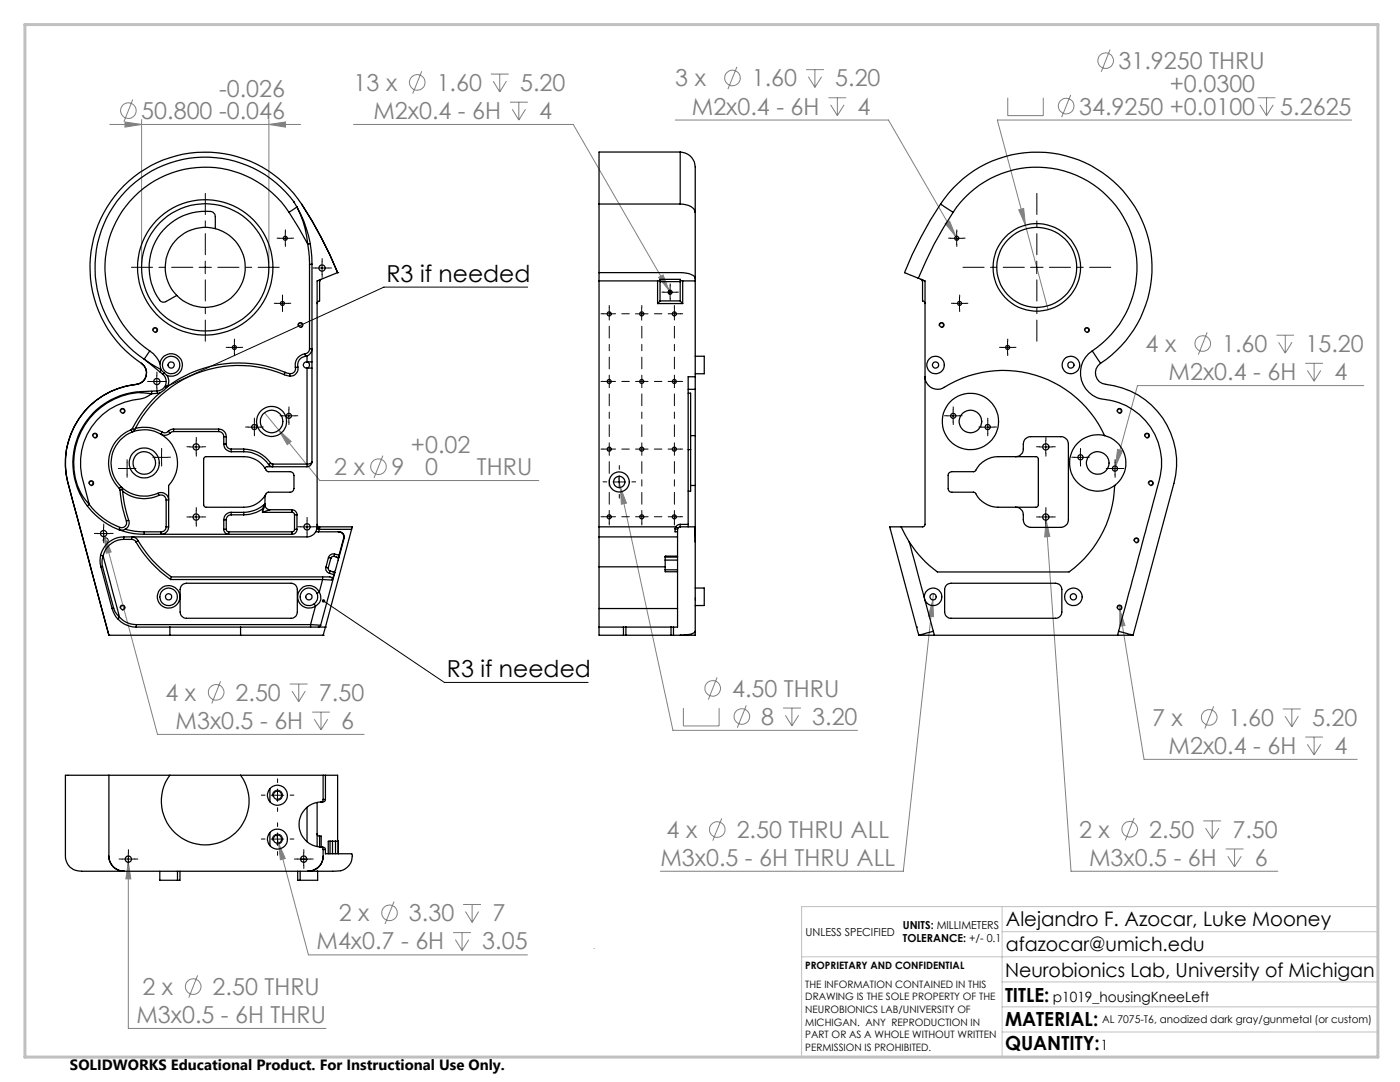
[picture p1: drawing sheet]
<svg xmlns="http://www.w3.org/2000/svg" width="279mm" height="216mm" viewBox="0 0 279 216" stroke-linecap="round" stroke-linejoin="round" font-family="sans-serif">
<g fill="none" stroke="#808080" stroke-width=".2">
<path d="M26.5 19.9l-1.8 4.4M84.2 14.2l-1.8 4.5M98 14.8h3.5M98.4 16.2l1.3 2.1M99.7 14.8v3.5M101.1 16.2l-1.4 2.1M147.1 13.3l-1.8 4.5M160.9 13.9h3.5M161.3 15.3l1.3 2.1M162.6 13.9v3.5M164 15.3l-1.4 2.1M165.3 19.5h3.6"/>
<path d="M167.1 19.5v3.6M201.1 19.5v3.6h7.1v-3.6M213.7 18.9l-1.8 4.5M221.5 9.9l-1.7 4.4M251 19.5h3.5M252.8 19.5v3.6M21.9 24.8h38.1M24.9 24.3l3.4 .5-3.4 .6zM28.3 23.8v28.6M53.7 24.8l3.3-.5v1.1zM53.7 23.8v28.6M70.6 24.8h43.8l19.1 33.2"/>
<path d="M101.8 20.4h3.5M102.2 21.8l1.3 2.2M103.5 20.4v3.6M104.9 21.8l-1.4 2.2M134.8 24h42.5l13.4 23.2M165.8 20.9l1.3 2.2M168.5 20.9l-1.4 2.2M251.4 20.9l1.4 2.2M254.1 20.9l-1.3 2.2M269.7 24h-70.7l10.2 37.8M131.4 55.4l.9-.5 1.2 3.1zM133.5 58l.4 .7"/>
<path d="M188.6 44.6l.9-.5 1.2 3.1zM190.7 47.2l.4 .7M203.3 41.9l1-.3 .3 3.3zM240.9 66.3l-1.8 4.5M254.7 66.9h3.6M255.2 68.3l1.3 2.1M256.5 66.9v3.5M257.8 68.3l-1.3 2.1M260.5 72.5h3.5M260.9 73.9l1.4 2.2M262.3 72.5v3.6M263.6 73.9l-1.3 2.2"/>
<path d="M272.2 76.9h-45.2l-4.4 16.1M52.8 82.3l2.8 3.5M55.6 85.8l2.5 2.3-.8 .6zM55.6 85.8l8.2 10.1h43.7M76.4 90.9l-1.8 4.5M123.3 95.1l.5 2.2M123.8 97.3l1.2 3.1-1 .2zM123.8 97.3l10.5 48.4h36.8M222.6 93l-.2 1M223 89.7l1 .3-1.4 3zM20.5 105.9l.3 1.2M20.8 107.1l1.4 3-1 .3z"/>
<path d="M20.8 107.1l10.6 39.4h41.3M186.2 119.7l.1 3.3-1-.1zM186.2 119.7l-5.9 54.1h-48.5M186.3 118.5l-.1 1.2M208.7 102.6l.1 1.2M208.8 103.8l.7 3.2-1 .1zM208.8 103.8l4.9 70h41.3M44 135.9l-1.7 4.5M57.8 136.5h3.6M58.3 137.9l1.3 2.1M59.6 136.5v3.5M60.9 137.9l-1.3 2.1"/>
<path d="M143.1 135.1l-1.7 4.5M223.3 120.8l.2 .8M223.5 121.6l1 3.2-1 .2zM223.5 121.6l4.8 29.9h42.6M62.3 142.1h3.5M62.7 143.5l1.4 2.1M64.1 142.1v3.5M65.4 143.5l-1.3 2.1M136.4 141.3v3.6h7.1v-3.6M148.9 140.8l-1.8 4.4M156.3 141.3h3.5M156.7 142.7l1.3 2.2"/>
<path d="M158 141.3v3.6M159.4 142.7l-1.4 2.2M242.2 140.9l-1.7 4.5M256 141.5h3.6M256.5 142.9l1.3 2.1M257.8 141.5v3.5M259.1 142.9l-1.3 2.1M260.5 147.1h3.5M260.9 148.5l1.4 2.1M262.3 147.1v3.5M263.6 148.5l-1.3 2.1M25.6 172l.5 3.4h-1z"/>
<path d="M25.6 170.8v34.4h39.5M55.2 166.7l.4 1.5M55.6 168.2l1.3 3.1-.9 .3zM55.6 168.2l6 22.3h43.7M78.6 179.9l-1.8 4.5M144 163.3l-1.8 4.4M226.3 163.2l-1.7 4.5M240.1 163.8h3.6M240.6 165.2l1.3 2.2M241.9 163.8v3.6M243.3 165.2l-1.4 2.2M244.6 169.4h3.6"/>
<path d="M245 170.9l1.4 2.1M246.4 169.4v3.6M247.7 170.9l-1.3 2.1M39.4 194.6l-1.7 4.5M90.4 186.1h3.6M90.9 187.5l1.3 2.2M92.2 186.1v3.6M92.4 180.5h3.6M92.9 181.9l1.3 2.1M93.6 187.5l-1.4 2.2M94.2 180.5v3.5M95.5 181.9l-1.3 2.1"/>
<circle cx="83.3" cy="16.4" r="1.56"/>
<circle cx="146.2" cy="15.5" r="1.55"/>
<circle cx="220.7" cy="12.1" r="1.56"/>
<circle cx="25.6" cy="22.1" r="1.55"/>
<circle cx="212.8" cy="21.2" r="1.55"/>
<circle cx="240" cy="68.6" r="1.56"/>
<circle cx="75.5" cy="93.1" r="1.55"/>
<circle cx="43.1" cy="138.1" r="1.55"/>
<circle cx="142.2" cy="137.4" r="1.55"/>
<circle cx="148.1" cy="143" r="1.55"/>
<circle cx="241.3" cy="143.1" r="1.55"/>
<circle cx="143.2" cy="165.5" r="1.55"/>
<circle cx="225.4" cy="165.5" r="1.56"/>
<circle cx="38.5" cy="196.9" r="1.56"/>
<circle cx="77.7" cy="182.1" r="1.56"/>
</g>
<g fill="none" stroke="#000" stroke-width=".2">
<path d="M39.7 53.3h2.5M41 52.1v2.5M55.7 47.6h2.5M56.4 59.3v2.5M56.9 46.3v2.5M63 53.5h2.5M64.3 52.2v2.6M105.3 57.3h-28.7l-43.4 19.9M132.5 58.3h2.5M133.7 57v2.5M189.7 47.6h2.5M190.9 46.3v2.5"/>
<path d="M191.5 59.3v2.5M205.7 53.3h2.5M206.9 52.1v2.5M30.1 76.1h2.5M30.5 66a.5 .5 0 0 1 .4-.7 .5 .5 0 0 1 .6 .6 .5 .5 0 0 1-.7 .4M31.3 74.9v2.5M45.5 69.3h2.5M46.8 68.1v2.5M55.1 60.5h2.5M59.5 65a.51 .51 0 0 1 .4-.7 .51 .51 0 0 1 .6 .6 .51 .51 0 0 1-.7 .4M126.8 62.6h2.5M128.1 61.4v2.5"/>
<path d="M187.4 65a.51 .51 0 0 1 .5-.7 .51 .51 0 0 1 .5 .6 .51 .51 0 0 1-.6 .4M190.3 60.5h2.5M199.8 69.3h2.6M201.1 68.1v2.5M216.4 66a.5 .5 0 0 1 .5-.7 .5 .5 0 0 1 .5 .6 .5 .5 0 0 1-.6 .4M17.7 96.5a.5 .5 0 0 1 .4-.6 .5 .5 0 0 1 .6 .5 .5 .5 0 0 1-.6 .5M18.5 87.1a.5 .5 0 0 1 .4-.7 .5 .5 0 0 1 .6 .6 .5 .5 0 0 1-.7 .4M24 82.1a.5 .5 0 0 1 .4-.6 .5 .5 0 0 1 .6 .5 .5 .5 0 0 1-.7 .5M24.1 93.5h2.5M25.4 92.3v2.5M31 91.3h2.5M32.2 90v2.5"/>
<path d="M37.9 89.2h2.5M39.2 87.9v2.5M49.5 85.2h2.5M50.8 84v2.5M56.4 83h2.5M57.6 81.7v2.5M122.3 96.2h2.5M123.6 94.9v2.5M189 83h2.5M190.2 81.7v2.5M195.9 85.2h2.5M197.1 84v2.5"/>
<path d="M207.5 89.2h2.5M208.7 87.9v2.5M214.4 91.3h2.5M215.6 90v2.5M221.3 93.5h2.5M222.5 92.3v2.5M222.9 82.1a.51 .51 0 0 1 .5-.6 .51 .51 0 0 1 .5 .5 .51 .51 0 0 1-.6 .5M228.4 87.1a.51 .51 0 0 1 .5-.7 .51 .51 0 0 1 .5 .6 .51 .51 0 0 1-.6 .4M229.2 96.5a.5 .5 0 0 1 .4-.6 .5 .5 0 0 1 .5 .5 .5 .5 0 0 1-.6 .5M19.4 106.5h2.5M20.6 108a.51 .51 0 0 1 .4-.7 .51 .51 0 0 1 .6 .6 .51 .51 0 0 1-.6 .4M20.7 105.2v2.5"/>
<path d="M37.9 103.2h2.5M39.2 101.9v2.5M60 105.1h2.5M61.3 103.9v2.5M64.6 119.9l24.1 16.3h28.7M207.5 103.2h2.5M208.7 101.9v2.5M226.3 108a.51 .51 0 0 1 .4-.7 .51 .51 0 0 1 .6 .6 .51 .51 0 0 1-.6 .4M24 121.4a.5 .5 0 0 1 .4-.7 .5 .5 0 0 1 .6 .6 .5 .5 0 0 1-.7 .4M222.9 121.4a.51 .51 0 0 1 .5-.7 .51 .51 0 0 1 .5 .6 .51 .51 0 0 1-.6 .4M54.1 158.7h2.5M54.4 158.9a1 1 0 0 1 .9-1.2 1 1 0 0 1 1.1 1.1 1 1 0 0 1-1.3 .8"/>
<path d="M55.4 157.4v2.5M24.4 171.4h2.5M25.6 170.2v2.5M54.1 167.4h2.5M54.4 167.7a1.01 1.01 0 0 1 .9-1.3 1.01 1.01 0 0 1 1.1 1.1 1.01 1.01 0 0 1-1.3 .9M55.4 166.2v2.5M59.4 171.4h2.5M60.6 170.2v2.5"/>
</g>
<path d="M118.6 189.2v.1M160 190.9h115M200 185.9h75M200 180.9v30M200 195.9h75M275 180.9h-115v30M200 205.9h75M200 200.9h75" fill="none" stroke="#c0c0c0" stroke-width=".2"/>
<path d="M5 4.9h270v206h-270z" fill="none" stroke="#c0c0c0" stroke-width=".6"/>
<g fill="none" stroke="#000" stroke-width=".2" stroke-dasharray="15.2 1.3 1.3 1.3">
<path d="M55.7 47.5h-.4M56.4 59.3v-.4M57 46.3v-.4M57 48.8v.4M58.2 47.5h.4M63 53.5h-.6M64.3 52.2v-.6M64.3 54.7v.7M65.5 53.5h.7M132.5 58.3h-.4M133.8 57v-.4M133.8 59.5v.4"/>
<path d="M135 58.3h.4M189.7 47.5h-.4M191 46.3v-.4M191 48.8v.4M191.5 59.3v-.4M192.2 47.5h.4M30.1 76.1h-.7M31.3 74.9v-.7M31.3 77.4v.6M32.6 76.1h.6M45.5 69.3h-.4M46.8 68.1v-.4"/>
<path d="M46.8 70.6v.4M48 69.3h.4M55.1 60.5h-.4M56.4 61.8v.4M57.6 60.5h.4M120.3 62.6h-.4M120.3 76.1h-.4M121.6 62.6v-1.2M121.6 62.6h-1.3M121.6 62.6v1.3M121.6 62.6h1.2M121.6 61.4v-.4"/>
<path d="M121.6 76.1v-1.2M121.6 76.1h-1.3M121.6 76.1v1.3M121.6 76.1h1.2M124.1 76.1h1.5M124.1 62.6h1.5M128.1 61.4v-.4M128.1 76.1v-1.2M128.1 76.1h-1.3M128.1 76.1v1.3M128.1 76.1h1.2M130.6 76.1h1.5"/>
<path d="M130.6 62.6h1.5M134.6 62.6v-1.2M134.6 62.6h-1.3M134.6 62.6v1.3M134.6 62.6h1.2M134.6 61.4v-.4M134.6 76.1v-1.2M134.6 76.1h-1.3M134.6 76.1v1.3M134.6 76.1h1.2M135.8 62.6h.4M135.8 76.1h.4"/>
<path d="M190.3 60.5h-.4M191.5 61.8v.4M192.8 60.5h.4M199.9 69.3h-.4M201.1 68.1v-.4M201.1 70.6v.4M202.4 69.3h.4M24.1 93.5h-.5M25.4 92.2v-.5M25.4 94.7v.5M26.6 93.5h.5M31 91.2h-.5"/>
<path d="M32.3 90v-.5M32.3 92.5v.5M33.5 91.2h.5M37.9 89.2h-.6M39.2 87.9v-.6M39.2 90.4v.6M40.4 89.2h.6M49.5 85.2h-.5M50.8 84v-.6M50.8 86.5v.5M52 85.2h.5M56.4 83h-.5"/>
<path d="M57.7 81.7v-.5M57.7 84.2v.5M58.9 83h.5M120.3 89.6h-.4M121.1 96.2h-.8M121.6 89.6v-1.2M121.6 89.6h-1.3M121.6 89.6v1.3M121.6 89.6h1.2M123.6 93.7v-.8M123.6 98.7v.7M124.1 89.6h1.5"/>
<path d="M126.1 96.2h.7M128.1 89.6v-1.2M128.1 89.6h-1.3M128.1 89.6v1.3M128.1 89.6h1.2M130.6 89.6h1.5M134.6 89.6v-1.2M134.6 89.6h-1.3M134.6 89.6v1.3M134.6 89.6h1.2M135.8 89.6h.4M189 83h-.5"/>
<path d="M190.2 81.7v-.5M190.2 84.2v.5M191.5 83h.5M195.9 85.2h-.5M197.1 84v-.6M197.1 86.5v.5M198.4 85.2h.5M207.5 89.2h-.6M208.7 87.9v-.6M208.7 90.4v.6M210 89.2h.6M214.4 91.2h-.5"/>
<path d="M215.6 90v-.5M215.6 92.5v.5M216.9 91.2h.5M221.3 93.5h-.5M222.5 92.2v-.5M222.5 94.7v.5M223.8 93.5h.5M19.5 106.4h-.7M20.7 105.2v-.6M20.7 107.7v.6M22 106.4h.6M37.9 103.2h-.6"/>
<path d="M39.2 101.9v-.6M39.2 104.4v.6M40.4 103.2h.6M60 105.1h-.6M61.3 103.9v-.7M61.3 106.4v.6M62.5 105.1h.7M120.3 103.1h-.4M121.6 103.1v-1.2M121.6 103.1h-1.3M121.6 103.1v1.3M121.6 103.1h1.2"/>
<path d="M121.6 104.4v.4M124.1 103.1h1.5M128.1 103.1v-1.2M128.1 103.1h-1.3M128.1 103.1v1.3M128.1 103.1h1.2M128.1 104.4v.4M130.6 103.1h1.5M134.6 103.1v-1.2M134.6 103.1h-1.3M134.6 103.1v1.3M134.6 103.1h1.2"/>
<path d="M134.6 104.4v.4M135.8 103.1h.4M207.5 103.2h-.6M208.7 101.9v-.6M208.7 104.4v.6M210 103.2h.6M52.9 158.7h-.8M55.4 156.2v-.8M57.9 158.7h.7M24.4 171.4h-.6M25.6 170.2v-.7M25.6 172.7v.6"/>
<path d="M26.9 171.4h.6M52.9 167.4h-.8M55.4 161.2v.7M55.4 164.9v-.7M55.4 169.9v.8M57.9 167.4h.7M59.4 171.4h-.6M60.6 170.2v-.7M60.6 172.7v.6M61.9 171.4h.6"/>
</g>
<path d="M38.5 53.3h-12.3M41 50.8v-12.2M41 55.8v12.3M43.5 53.3h12.2M204.4 53.3h-12.2M206.9 50.8v-12.2M206.9 55.8v12.3M209.4 53.3h12.3" fill="none" stroke="#000" stroke-width=".2" stroke-dasharray="15.2 1.3 1.3 1.3" stroke-dashoffset="11"/>
<path d="M121.6 73.6v-8.5M128.1 73.6v-8.5M134.6 73.6v-8.5M121.6 87.1v-8.5M128.1 87.1v-8.5M134.6 87.1v-8.5M121.6 100.6v-8.5M128.1 100.6v-8.5M134.6 100.6v-8.5" fill="none" stroke="#000" stroke-width=".2" stroke-dasharray="15.2 1.3 1.3 1.3" stroke-dashoffset="12.9"/>
<path d="M24.9 24.3l3.4 .5-3.4 .6zM53.7 24.8l3.3-.5v1.1zM55.6 85.8l1.7 2.9 .8-.6zM20.8 107.1l.4 3.3 1-.3zM25.6 172l-.5 3.4h1zM55.6 168.2l.4 3.4 .9-.3zM123.8 97.3l.2 3.3 1-.2zM131.4 55.4l2.1 2.6-1.2-3.1zM188.6 44.6l2.1 2.6-1.2-3.1zM223 89.7l-.4 3.3 1.4-3zM208.8 103.8l-.3 3.3 1-.1zM203.3 41.9l1.3 3-.3-3.3zM186.2 119.7l-.9 3.2 1 .1zM223.5 121.6v3.4l1-.2z" fill="#808080"/>
<path d="M64.3 119.7a.35 .35 0 0 0 .1 .6 .35 .35 0 0 0 .5-.4 .35 .35 0 0 0-.5-.3l-.1 .1 .3 .2zM32.9 76.9v.4l.3-.1-.3 .1a.34 .34 0 0 0 .5 .1 .34 .34 0 0 0 .1-.5 .34 .34 0 0 0-.6 0z" fill="#000"/>
<g fill="none" stroke="#000" stroke-width=".25">
<path d="M135.7 30.3a3.2 3.2 0 0 1 3 3.9v8.2M135.7 30.3h-16.1v10.4M135.7 30.3v10.4M43 45.6v-2.4a1.11 1.11 0 0 0-.9-1 11.2 11.2 0 0 0-10.9 5.7 11.2 11.2 0 0 0 .9 12.2l.9 .2 2.3-1.4M43 45.6a8 8 0 0 1 4.9 11.7 8 8 0 0 1-12.6 1.6M43 45.6a8 8 0 0 0-9 3.8 8 8 0 0 0 1.3 9.5M57.7 42.4a20 20 0 0 0-30.8-3.2 20 20 0 0 0 3 30.8M57.7 42.4l3.7 6.3M59.3 41.3a19.7 19.7 0 0 1 2.1 7.4M59.3 41.3l-1.6 1.1M59.3 41.3h.1M61.4 48.7l.4 4"/>
<path d="M61.8 52.7h.5M61.8 52.7v16.9M61.9 48.6l-.5 .1M62.3 52.7a22.6 22.6 0 0 0-4.4-13.4 22 22 0 0 0-33.3-.6 22 22 0 0 0 4.2 33M62.3 52.7v39.4M63.8 55.8v4.2l-.5 .3v.3M64.1 55.7l-.2 .1-.1 .4M67.4 54.4a69.3 69.3 0 0 0-8.8-15.9 23 23 0 0 0-34.8-.5 23 23 0 0 0 4.4 34.5M67.4 54.4h.1M67.4 54.4l-4.1 1.7v49M119.6 54.4h15.6a4.2 4.2 0 0 1 3.5 1v.1M119.6 40.7v13.7"/>
<path d="M119.6 56.1h11.6M119.6 54.4v50.7M119.6 40.7h16.1M131.2 56.1v4.5M131.7 55.8l-.5 .3M131.7 56.2v-.5h4v.5M131.7 56.2h4M131.7 56.2v3.8M133.6 57.9v.8M135.7 55.8l.5 .3M135.7 40.7l1.2 .2a2.05 2.05 0 0 1 1.8 1.5M135.7 56.2v3.8"/>
<path d="M136.2 56.1h2.5M136.2 56.1v4.5M138.7 42.4v13.1M138.7 55.5v19.7M183.3 55.5l.8 .3M183.8 55.7l.3 .5M184.1 55.8l.5 .3v48.5l-.1 .4-.3 .1h-4.4M184.1 55.8v4.2l.3 .2 .2 .4M187.7 40.7l2.5 1.7M187.7 40.7a23 23 0 0 1 35.4-3.6 23 23 0 0 1-3.5 35.4M187.7 40.7a69.1 69.1 0 0 0-7.1 13.7l2.7 1.1M190.2 42.4a71.7 71.7 0 0 0-6.9 13.1"/>
<path d="M190.2 42.4a20 20 0 0 1 30.8-3.2 20 20 0 0 1-3 30.8M28.2 78.4a13.9 13.9 0 0 0-11.6 20.7l1.2 1.5M28.2 78.4l2.1 .2M28.2 72.5a2.34 2.34 0 0 1 .9 2.7 2.34 2.34 0 0 1-2.3 1.6 15.8 15.8 0 0 0-13 20.5l7.9 29.5M28.2 78.1a14.2 14.2 0 0 0-13.7 14.6 14.2 14.2 0 0 0 14.3 13.9M28.2 72.5a2.3 2.3 0 0 1 1 2.5 2.3 2.3 0 0 1-2 1.7 15.8 15.8 0 0 0-13.6 19.7l8.1 30.4M28.2 78.1v.3M28.8 71.7l.2 .2M29 71.9l3.1 1.9M29 71.9l3.5 2.8M29.9 70l-1.1 1.7M29.9 70a5.3 5.3 0 0 1 2 2.6"/>
<path d="M30.3 78.1v.5M30.3 78.6a7.4 7.4 0 0 1-3.8 1.2 12.8 12.8 0 0 0-9.9 16.3l1.2 4.5M31.4 78v.5M31.4 78l-3.2 .1M31.4 78.5l-1.1 .1M31.9 78.5a23.3 23.3 0 0 0-5.5 7M31.9 78.5h-.5M31.9 72.6l.2 1.2M31.9 72.6a2.26 2.26 0 0 1 2.7-2 2.26 2.26 0 0 1 1.7 2.9 2.26 2.26 0 0 1-3 1.4M32.1 73.8h.1M32.2 73.8l-.3 .4M32.2 73.8l.5 .6"/>
<path d="M32.5 74.7a1.88 1.88 0 0 1 .6 2 1.88 1.88 0 0 1-1.7 1.3M32.7 74.4l-.2 .3M32.7 74.4l.6 .5M33.3 74.9a2.27 2.27 0 0 1 .2 2.2M33.5 77.1l-1.6 1.4M56.7 74.8l1.1 .2M56.7 74.8a23.3 23.3 0 0 0-29.7 10.7M56.9 74.3a23.8 23.8 0 0 0-23.4 2.8M56.9 74.3l-.2 .5M56.9 74.3l1 .2M57.9 74.5l-.1 .5M58.9 73.3a.97 .97 0 0 1-1 1.2"/>
<path d="M59.4 73.2a1.5 1.5 0 0 1-1.6 1.8M59.4 73.2l-.5 .1M60.9 70.6l.1 .5M60.9 70.6a2.27 2.27 0 0 0-2 2.7M61 71.1a1.78 1.78 0 0 0-1.6 2.1M61.3 72.2h1M61.3 73.4h1M61.3 72.2a.63 .63 0 0 1 .5 .6 .63 .63 0 0 1-.5 .6M61.3 72.2a.63 .63 0 0 0-.8 .6 .63 .63 0 0 0 .8 .6M61.3 71l-.3 .1M61.3 71v1.2M61.3 73.4v19.2"/>
<path d="M61.8 69.6h.4a1.35 1.35 0 0 1-.9 1.4M61.8 69.6a.97 .97 0 0 1-.9 1M131.2 60.6h5M131.7 60l-.5 .6M131.7 60h4M135.7 60l.5 .6M137.3 78.5h.5v11.2M137.3 77.7h1.4M138.7 75.2v2.5M138.7 71.1h1.8v3.5h-1.8M138.7 77.7v9.2M138.7 75.2h-1.4v29.4"/>
<path d="M184.6 75.2a2.48 2.48 0 0 0 3.8 2.1 22.3 22.3 0 0 1 32.1 9.6M218 70a5.4 5.4 0 0 0-2.1 6 5.4 5.4 0 0 0 5.2 3.8 12.8 12.8 0 0 1 10.2 16.2l-8.1 30M218 70l1.6 2.5M219.6 72.5a2.3 2.3 0 0 0-.9 2.5 2.3 2.3 0 0 0 2 1.7 15.7 15.7 0 0 1 13.6 19.7l-8.2 30.4M23.8 97.5l.4-.4 .2 .7M23.8 97.5l.2 .3M24 97.8a22.9 22.9 0 0 0 1.2 6.2M24.4 97.8l.1 .2M24.4 97.8h-.4M24.5 98a7.1 7.1 0 0 0 7.2 .8M24.5 98a24.4 24.4 0 0 0 1.2 5.8M26.2 85.8a7.1 7.1 0 0 0-2.4 11.7"/>
<path d="M26.4 85.5l-.2 .3M26.4 85.5l.5 .2M26.9 85.7l-.5 .5-.2-.4M27 85.5a6.9 6.9 0 0 1 5.4 .7M27 85.5l-.1 .2M31.5 98.4a1.38 1.38 0 0 1 2.1 1.4h-.4M31.5 98.4l.2 .4M31.7 98.8a1 1 0 0 1 1.5 1M32.1 86.6a6.6 6.6 0 0 1 1.6 10.3v8.2M32.1 86.6a6.6 6.6 0 0 0-9.9 5.4 6.6 6.6 0 0 0 9.3 6.4M32.4 86.2l-.3 .4M33.2 99.8v5.3"/>
<path d="M33.6 86a.91 .91 0 0 1-1.2 .2M33.6 86l.3 .4M33.9 86.4a1.44 1.44 0 0 1-1.8 .2M34.6 86.1l-.7 .3M34.6 85.6v.5M34.6 85.6l-.5 .1-.5 .3M34.6 86.1h9M34.6 85.6h9M43.6 86.1a1.02 1.02 0 0 1 1.1 1M43.6 85.6a1.51 1.51 0 0 1 1.6 1.5M43.6 85.6v.5M44.7 88.6a1.51 1.51 0 0 0 1.4 1.5"/>
<path d="M44.7 88.6h.5M44.7 87.1h.5M44.7 87.1v1.5M45.2 88.6a.96 .96 0 0 0 .9 1M45.2 87.1v1.5M46.1 89.6v.5M46.1 90.1h2.5M46.1 89.6h2.5M48.6 90.1a6.1 6.1 0 0 1 5 2.6M48.6 89.6v.5M48.6 89.6a6.5 6.5 0 0 1 5.4 2.8M52.9 93.4l.3 .5 .3 .2h4.4a.78 .78 0 0 1 .8 .8v2.6a.78 .78 0 0 1-.8 .7h-4.4l-.3 .2-.2 .4"/>
<path d="M52.9 93.4a5 5 0 0 0-4.3-2.3h-7.5l-.4 .2-.1 .3v9.1l.1 .3 .4 .2h7.5a5 5 0 0 0 4.4-2.4M53 98.8l-.1 1.9M54 92.4l-.4 .3M54 92.4l.4 .2M54.4 92.6v.1a.28 .28 0 0 1 0 .4 .28 .28 0 0 1-.4-.1l-.4-.3M54.4 92.6h6.9M61.3 93.1h-8.1l-.3 .3M61.3 92.6v.5M62.3 92.1a1.02 1.02 0 0 1-1 1M62.3 92.1a.86 .86 0 0 1-1 .5M137.3 89.7h.5M137.8 89.7v8.3h-.5"/>
<path d="M137.8 86.9h.9M137.8 96.9h.9M138.7 96.9v11.2M138.7 86.9v10M189.3 94.4l.5-.3h4.5l.3-.1a5.2 5.2 0 0 1 4.6-2.9h7.6l.4 .4v9.3l-.1 .3-.3 .1h-7.6a5.6 5.6 0 0 1-4.7-3h-4.5a.72 .72 0 0 1-.8-.7zM202.7 91.1a1.57 1.57 0 0 0 1.5-1.5 1.97 1.97 0 0 1 .7-2.2l.5-.3h6.3a1.51 1.51 0 0 1 1.5 1.5v15.1a1.57 1.57 0 0 1-1.5 1.5h-6a1.51 1.51 0 0 1-1.5-1.5 1.99 1.99 0 0 0-.6-2.2l-.9-.3M220.5 86.9a5.6 5.6 0 0 1 4.1 4.4 5.6 5.6 0 0 1-2.1 5.6M220.5 86.9a5.6 5.6 0 0 0-6.9 6.6 5.6 5.6 0 0 0 8.9 3.4M222.5 96.9a22.3 22.3 0 0 1-9.1 17.2h-26.3a22.6 22.6 0 0 1-5.6-5.9M17.8 100.6l-.4 .4M17.8 100.6a13.8 13.8 0 0 0 6.1 4.6M20.1 110.8l.5 .1"/>
<path d="M20.1 113.1l2.3 8.3M20.5 113l-.4 .1M20.5 113l2.2 8.4M20.6 110.9a3.7 3.7 0 0 0-.1 2.1M20.6 110.9l3.2 12.3M23.9 105.2l-.2 .5a1.24 1.24 0 0 0 1.3-.1M24.7 107.1a4.7 4.7 0 0 0-4.6 6M24.7 107.6a4.3 4.3 0 0 0-4.1 3.3M24.7 107.1v.5M24.7 107.6h1.6M25 105.6a11.5 11.5 0 0 0 3.8 .5M25.2 104a1 1 0 0 1-.2 1 1 1 0 0 1-1.1 .2"/>
<path d="M25.7 103.8a1.44 1.44 0 0 1-.7 1.8M25.7 103.8l-.5 .2M26.3 107.6v-.4a1.16 1.16 0 0 1 1.3 .7M26.3 107.6l.5 .2 .3 .3M27.1 108.1a23.5 23.5 0 0 0 6.9 7.5M27.6 107.9a22.7 22.7 0 0 0 6.6 7.2M27.6 107.9l-.5 .2M28.8 106.1v.5M28.8 106.6h29.5M28.8 106.1h3.3M33.2 105.1a1.02 1.02 0 0 1-1.1 1M33.2 105.1h.5"/>
<path d="M33.7 105.1a1.36 1.36 0 0 1-1.6 1.4v-.4M34 115.6h30.4M34.2 115.1h31.6l.4 .2 .1 .4M34.2 115.1l-.2 .5M36.3 116.7l.9-.3h20.9a1.21 1.21 0 0 1 1.2 1.2v4.5a1.21 1.21 0 0 1-1.2 1.3h-20.9a1.26 1.26 0 0 1-1.3-1.3v-4.5zM44.7 105.6a.81 .81 0 0 0 .9 .9v-.4M44.7 105.6h.5M44.7 103.7h.5M44.7 103.7v1.9M45.2 105.6v.3l.4 .2M45.2 103.7v1.9M45.6 106.1h12.7"/>
<path d="M46.1 102.2a1.45 1.45 0 0 0-1.4 1.5M46.1 102.2v.5M46.1 102.7a.96 .96 0 0 0-.9 1M46.1 102.2h2.5M46.1 102.7h2.5M48.6 102.2v.5M52.4 101.6l.5-1.1a6.1 6.1 0 0 1-4.3 1.7M52.4 101.6a7.1 7.1 0 0 1-3.8 1.1M52.4 102.2h5.9M52.4 101.6v.6M52.9 100.7a.96 .96 0 0 0 1 1M52.9 100.7l-.5 1.5"/>
<path d="M53.9 101.7l-1.5 .5M53.9 101.7h4.4M58.3 101.7a1.02 1.02 0 0 1 1 1M58.3 101.7v.5M58.3 106.1v.5M58.3 102.2l.4 .2 .1 .3M58.8 105.6h.5M58.8 102.7h.5M58.8 105.6l-.1 .3-.4 .2M58.8 102.7v2.9M59.3 105.6a.96 .96 0 0 1-1 1M59.3 102.7v2.9"/>
<path d="M63 106.1h.6M63.2 105.5l.5 .1M63.3 105.1a2.05 2.05 0 0 1-2 2h-36.6M63.3 105.1l.5 .3M63.3 104.6l.2 .5h.3M63.6 106.1h4.1a1.01 1.01 0 0 1 1 1.3M63.7 105.6l-.1 .5M63.7 118.2a1.82 1.82 0 0 1-.7 2.7M63.7 118.2l-.4 .2M63.7 118.2a2.26 2.26 0 0 0-3.1-1.1 2.26 2.26 0 0 0-.9 3.2 2.26 2.26 0 0 0 3.3 .6M63.7 105.6h6.5M63.8 105.1h6.5l-.1 .5"/>
<path d="M63.8 105.4l-.1 .2M63.8 105.1v.3M64.4 115.6l1.9 .1M64.4 115.1v.5M64.4 115.6l-.7 2.6M65.1 113.2l.4 .1M65.1 113.2a1.01 1.01 0 0 0 .7 1.2M65.5 113.3l.1 .5 .3 .1M65.5 111.3l.5 .1M65.5 111.3l-.4 1.9M65.8 114.4l.8 .3M65.9 113.9l-.1 .5"/>
<path d="M65.9 113.9l.5 .2M66 111.4l-.5 1.9M66.4 114.1l.5 .1M66.6 114.7l-.3 1M66.7 111l-.5 .1-.2 .3M66.7 111l.4 .2M66.8 110.6l-.1 .4M66.8 110.6a1.05 1.05 0 0 0-1.3 .7M66.8 110.6l.9 .2M66.9 114.2l-.3 .5M66.9 114.2l-2.9 10.5M67.1 111.2l.3 .1 .1 .4-.5 2a.45 .45 0 0 1-.6 .4"/>
<path d="M67.1 111.2l.5 .1M67.5 106.1a1.02 1.02 0 0 1 1.1 1.3M67.7 110.8l-.1 .5M68.6 107.4h.1M68.6 107.4l-.9 3.4M68.7 107.4l-1.1 3.9M70.2 105.6l-5.3 19.5M119.6 105.1v2M119.6 107.1v6M119.6 107.1h15.6M119.6 105.1h15.3M119.6 113.1v8.3"/>
<path d="M119.6 113.1h13.2M132.8 111.2v.6M132.8 113.7v.4h2.4M132.8 111h.1M132.8 111h2.4M132.8 111.2h2.4M132.8 111v.2M132.8 111.8v1.9M132.8 111.8h2.4M132.8 113.7h2.4M134.7 105.5l.5 .1M134.7 105.5v.6h.5"/>
<path d="M134.9 105.1l-.2 .4M134.9 105.1l.4 .3M135.2 105.6v19.5h-.8M135.7 105.1l-.3 .1-.2 .4M135.7 105.1h2.9l.1 20.9M135.7 104.6v.5M135.7 104.6l-.5 .2-.3 .3M135.7 104.6h1.6M137.3 104.6v.5M138.7 117.3h1.8v3.5h-1.8M179.8 105.1l-2.2 .1 5.3 19.9M179.8 105.1l1.7 3.1"/>
<path d="M181.5 108.2l3 11.2M184.6 119.7l1.7 6.3M188.9 116.7l.9-.3h20.8a1.26 1.26 0 0 1 1.3 1.2v4.5a1.26 1.26 0 0 1-1.3 1.3h-20.8a1.26 1.26 0 0 1-1.3-1.3v-4.5zM21.7 126.8h.1M21.7 126.8h12.2M22.4 121.4a5 5 0 0 0 4.8 3.7M22.7 121.4l.2 .6 .9 1.2M22.7 121.4h-.3M23.8 123.2l-.3 .3M23.8 123.2a4.5 4.5 0 0 0 3.4 1.4M27.2 124.6v.5M27.2 125.1h6.7"/>
<path d="M27.2 124.6h34.8M33.9 126.8h14.1M33.9 125.1h14.1M33.9 125.1v1.7M48 126.8h16.5M48 125.1h16.9M48 125.1v1.7M62 124.6v.5M62 124.6l2 .1M62.7 120.5l.3 .4M63 120.9l-1 3.7M64 124.7l-.2 .3-.3 .1"/>
<path d="M64.5 126.8h.1M64.9 125.1h.1M64.9 125.1l-.4 1.7M119.6 121.4v3.7M119.6 125.1v1.7h4.8M119.6 125.1h4.8M119.6 121.4h15.6M124.4 126.8h.5M124.4 125.1v1.7M124.4 125.1h.5M124.9 125.1v1.7M124.9 126.8h9"/>
<path d="M124.9 125.1h9M133.9 125.1v1.7M133.9 126.8h.5M133.9 125.1h.5M134.4 125.1v1.7M134.4 126.8h1.3M138.7 126l-.2 .3-.6 .2-2.2 .3M138.7 126v.8h-3M182.9 125.1h.1M182.9 125.1l.5 1.7M183.4 126.8h3.1M186.3 126l-2.9 .8"/>
<path d="M186.3 126l.2 .8M186.5 126.8h36.5M223 126.8h3.1M223.2 126l2.9 .8M223.2 126l-.2 .8M21.7 154.7v16.2M33.9 154.7a8.7 8.7 0 0 0 1.2 11.6 8.7 8.7 0 0 0 11.7 0 8.7 8.7 0 0 0 1.2-11.6M53.9 157.4v2.6M64.5 159.5l-.2 .4-.3 .1M64.5 159.5h.4M64.5 154.7v4.8M64.9 159.5l-.2 .4-.7 .1"/>
<path d="M64.9 154.7v4.8M21.7 170.9a3 3 0 0 0 3.1 2.9M21.7 170.9a2.95 2.95 0 0 0 2.9 2.9M24.6 173.8h37M31.9 173.8v1.8h3.5M35.4 173.8v1.8M35.9 173.8v1.8h-.5M53.9 166.1v2.7M59.4 173.8v1.8h.5M59.9 173.8v1.8M60 171.4h1.3M61.3 161.1v6.9"/>
<path d="M61.6 173.8h1.8M63.3 166.3l.2 .4 .3 .1M63.3 160.1v8.8M63.4 173.8v1.8h-3.5M63.8 166.8h.3v2.2M63.8 166.8v2.2M64 160a4.5 4.5 0 0 0-4.3 4.5 4.5 4.5 0 0 0 4.3 4.5M64 169l.3 .1 .2 .4M64 169l.7 .1 .2 .4M64.5 170.9a3 3 0 0 1-3.1 2.9M64.5 170.9a2.95 2.95 0 0 1-2.9 2.9M64.5 169.5h.4"/>
<path d="M64.5 169.5v1.4M64.9 169.5v.9h5.3a2.85 2.85 0 0 1-2.9 3.4h-3.9M65.9 167.9h-.4v2.5M65.9 167.9h.5M65.9 167.9v2.5M66.4 167.9h.6M66.4 167.9v2.5M67 167.9h.5v2.5M67 167.9v2.5M67.4 167.9v-13.2h-54.3v11.3a27.7 27.7 0 0 0 .1 5.8l.6 1a3.4 3.4 0 0 0 3.2 1h7.6"/>
<circle cx="41" cy="53.4" r="13.5"/>
<circle cx="41" cy="53.4" r="12.7"/>
<circle cx="56.9" cy="47.5" r=".4"/>
<circle cx="64.3" cy="53.5" r=".63"/>
<circle cx="133.7" cy="58.3" r=".4"/>
<circle cx="190.9" cy="47.5" r=".41"/>
<circle cx="206.9" cy="53.3" r="8"/>
<circle cx="206.9" cy="53.4" r="8.7"/>
<circle cx="31" cy="65.8" r=".4"/>
<circle cx="31.3" cy="76.1" r=".62"/>
<circle cx="34.1" cy="72.9" r=".63"/>
<circle cx="34.2" cy="72.8" r="1.75"/>
<circle cx="46.8" cy="69.3" r=".39"/>
<circle cx="56.4" cy="60.5" r=".39"/>
<circle cx="60" cy="64.8" r=".39"/>
<circle cx="121.6" cy="76.1" r=".41"/>
<circle cx="121.6" cy="62.6" r=".4"/>
<circle cx="128.1" cy="76.1" r=".41"/>
<circle cx="128.1" cy="62.6" r=".4"/>
<circle cx="134.6" cy="76.1" r=".4"/>
<circle cx="134.6" cy="62.6" r=".39"/>
<circle cx="186.7" cy="72.8" r="1.76"/>
<circle cx="186.7" cy="72.8" r=".62"/>
<circle cx="187.9" cy="64.8" r=".39"/>
<circle cx="191.5" cy="60.6" r=".4"/>
<circle cx="201.1" cy="69.3" r=".4"/>
<circle cx="213.7" cy="72.8" r="1.76"/>
<circle cx="213.7" cy="72.9" r=".63"/>
<circle cx="216.9" cy="65.8" r=".4"/>
<circle cx="18.2" cy="96.4" r=".4"/>
<circle cx="19" cy="86.9" r=".41"/>
<circle cx="24.5" cy="82" r=".4"/>
<circle cx="28.8" cy="92.4" r="2.26"/>
<circle cx="28.8" cy="92.4" r="2.99"/>
<circle cx="39.2" cy="89.2" r=".63"/>
<circle cx="50.8" cy="85.2" r=".52"/>
<circle cx="54.2" cy="84.1" r="2.99"/>
<circle cx="54.2" cy="84.1" r="2.24"/>
<circle cx="57.6" cy="83" r=".5"/>
<circle cx="121.6" cy="89.6" r=".41"/>
<circle cx="123.6" cy="96.2" r="2.01"/>
<circle cx="123.6" cy="96.2" r="1.12"/>
<circle cx="128.1" cy="89.6" r=".41"/>
<circle cx="134.6" cy="89.6" r=".4"/>
<circle cx="190.2" cy="83" r=".51"/>
<circle cx="193.7" cy="84.1" r="5.6"/>
<circle cx="193.7" cy="84.1" r="2.25"/>
<circle cx="197.1" cy="85.2" r=".52"/>
<circle cx="208.7" cy="89.2" r=".62"/>
<circle cx="215.6" cy="91.3" r=".52"/>
<circle cx="219.1" cy="92.4" r="2.26"/>
<circle cx="222.5" cy="93.5" r=".52"/>
<circle cx="223.4" cy="82" r=".39"/>
<circle cx="228.9" cy="86.9" r=".4"/>
<circle cx="229.6" cy="96.4" r=".4"/>
<circle cx="20.7" cy="106.5" r=".62"/>
<circle cx="33.6" cy="119.1" r="1.75"/>
<circle cx="33.6" cy="119.1" r=".63"/>
<circle cx="33.7" cy="119.1" r="2.26"/>
<circle cx="39.2" cy="103.2" r=".64"/>
<circle cx="61.3" cy="105.1" r=".63"/>
<circle cx="61.6" cy="119.1" r="1.75"/>
<circle cx="61.6" cy="119.1" r=".62"/>
<circle cx="121.6" cy="103.1" r=".4"/>
<circle cx="128.1" cy="103.1" r=".4"/>
<circle cx="134.6" cy="103.1" r=".39"/>
<circle cx="186.2" cy="119.1" r=".62"/>
<circle cx="186.2" cy="119.1" r="1.75"/>
<circle cx="208.7" cy="103.2" r=".63"/>
<circle cx="214.2" cy="119.1" r="1.75"/>
<circle cx="214.2" cy="119.1" r=".62"/>
<circle cx="226.8" cy="107.8" r=".39"/>
<circle cx="24.5" cy="121.2" r=".4"/>
<circle cx="223.4" cy="121.2" r=".39"/>
<circle cx="55.4" cy="158.7" r="2"/>
<circle cx="55.4" cy="158.7" r=".82"/>
<circle cx="25.6" cy="171.4" r=".62"/>
<circle cx="55.4" cy="167.4" r="2"/>
<circle cx="55.4" cy="167.4" r=".83"/>
<circle cx="60.6" cy="171.4" r=".62"/>
</g>
<g font-size="4.7" fill="#808080">
<text x="134.8" y="17.2">3 x</text>
<text x="150.1" y="17.2">1.60</text>
<text x="166.7" y="17.2">5.20</text>
<text x="223.2" y="13.8">31.9250 THRU</text>
<text x="28.2" y="23.8">50.800 -0.046</text>
<text x="43.7" y="19.3">-0.026</text>
<text x="70.6" y="18.1">13 x</text>
<text x="74.5" y="23.7">M2x0.4 - 6H</text>
<text x="87.2" y="18.1">1.60</text>
<text x="103.8" y="18.1">5.20</text>
<text x="107.6" y="23.8">4</text>
<text x="138.1" y="22.9">M2x0.4 - 6H</text>
<text x="171.2" y="22.9">4</text>
<text x="215.4" y="22.9">34.9250 +0.0100</text>
<text x="233.5" y="18.4">+0.0300</text>
<text x="255.5" y="22.9">5.2625</text>
<text x="228.6" y="70.2">4 x</text>
<text x="243.9" y="70.2">1.60</text>
<text x="260.5" y="70.2">15.20</text>
<text x="233.2" y="75.9">M2x0.4 - 6H</text>
<text x="266.3" y="75.9">4</text>
<text x="66.7" y="94.8">2 x</text>
<text x="78.1" y="94.8">9</text>
<text x="82" y="90.3">+0.02</text>
<text x="84.8" y="94.9">0</text>
<text x="95.2" y="94.8">THRU</text>
<text x="33" y="139.8">4 x</text>
<text x="47" y="139.8">2.50</text>
<text x="63.7" y="139.8">7.50</text>
<text x="146.1" y="139.1">4.50 THRU</text>
<text x="35" y="145.4">M3x0.5 - 6H</text>
<text x="68.1" y="145.4">6</text>
<text x="151.9" y="144.7">8</text>
<text x="162.1" y="144.7">3.20</text>
<text x="229.9" y="144.8">7 x</text>
<text x="245.2" y="144.8">1.60</text>
<text x="261.8" y="144.8">5.20</text>
<text x="233.2" y="150.4">M2x0.4 - 6H</text>
<text x="266.3" y="150.4">4</text>
<text x="133" y="167.2">4 x</text>
<text x="147" y="167.2">2.50 THRU ALL</text>
<text x="215.4" y="167.2">2 x</text>
<text x="229.3" y="167.2">2.50</text>
<text x="246" y="167.2">7.50</text>
<text x="131.8" y="172.8">M3x0.5 - 6H THRU ALL</text>
<text x="217.4" y="172.8">M3x0.5 - 6H</text>
<text x="250.4" y="172.8">6</text>
<text x="67.6" y="183.8">2 x</text>
<text x="81.6" y="183.8">3.30</text>
<text x="98.3" y="183.8">7</text>
<text x="63.2" y="189.5">M4x0.7 - 6H</text>
<text x="96.3" y="189.5">3.05</text>
<text x="28.4" y="198.6">2 x</text>
<text x="42.4" y="198.6">2.50 THRU</text>
<text x="27.2" y="204.2">M3x0.5 - 6H THRU</text>
</g>
<g font-size="4.7">
<text x="77.1" y="56.2">R3 if needed</text>
<text x="89.2" y="135.1">R3 if needed</text>
</g>
<text font-size="4" x="200.7" y="184.9">Alejandro F. Azocar, Luke Mooney</text>
<g font-size="3.9">
<text x="200.7" y="189.8">afazocar@umich.edu</text>
<text x="200.6" y="194.9">Neurobionics Lab, University of Michigan</text>
<text x="200.6" y="199.8">TITLE:</text>
<text x="200.6" y="209.5">QUANTITY:</text>
<text x="200.6" y="204.6">MATERIAL:</text>
</g>
<text font-size="3" x="14" y="213.5">SOLIDWORKS Educational Product. For Instructional Use Only.</text>
<g font-size="2.8">
<text x="210.1" y="199.8">p1019_housingKneeLeft</text>
<text x="219.7" y="209.5">1</text>
</g>
<g font-size="2.2">
<text x="180.2" y="185.3">UNITS: MILLIMETERS</text>
<text x="160.8" y="186.8">UNLESS SPECIFIED</text>
<text x="180.2" y="188">TOLERANCE: +/- 0.1</text>
</g>
<text font-size="2.1" x="220" y="204.1">AL 7075-T6, anodized dark gray/gunmetal (or custom)</text>
<g font-size="2">
<text x="160.7" y="193.4">PROPRIETARY AND CONFIDENTIAL</text>
<text x="160.7" y="197.1">THE INFORMATION CONTAINED IN THIS</text>
<text x="160.7" y="199.6">DRAWING IS THE SOLE PROPERTY OF THE</text>
<text x="160.7" y="202.1">NEUROBIONICS LAB/UNIVERSITY OF</text>
<text x="160.7" y="204.6">MICHIGAN. ANY REPRODUCTION IN</text>
<text x="160.7" y="207.2">PART OR AS A WHOLE WITHOUT WRITTEN</text>
<text x="160.7" y="209.7">PERMISSION IS PROHIBITED.</text>
</g>
</svg>
